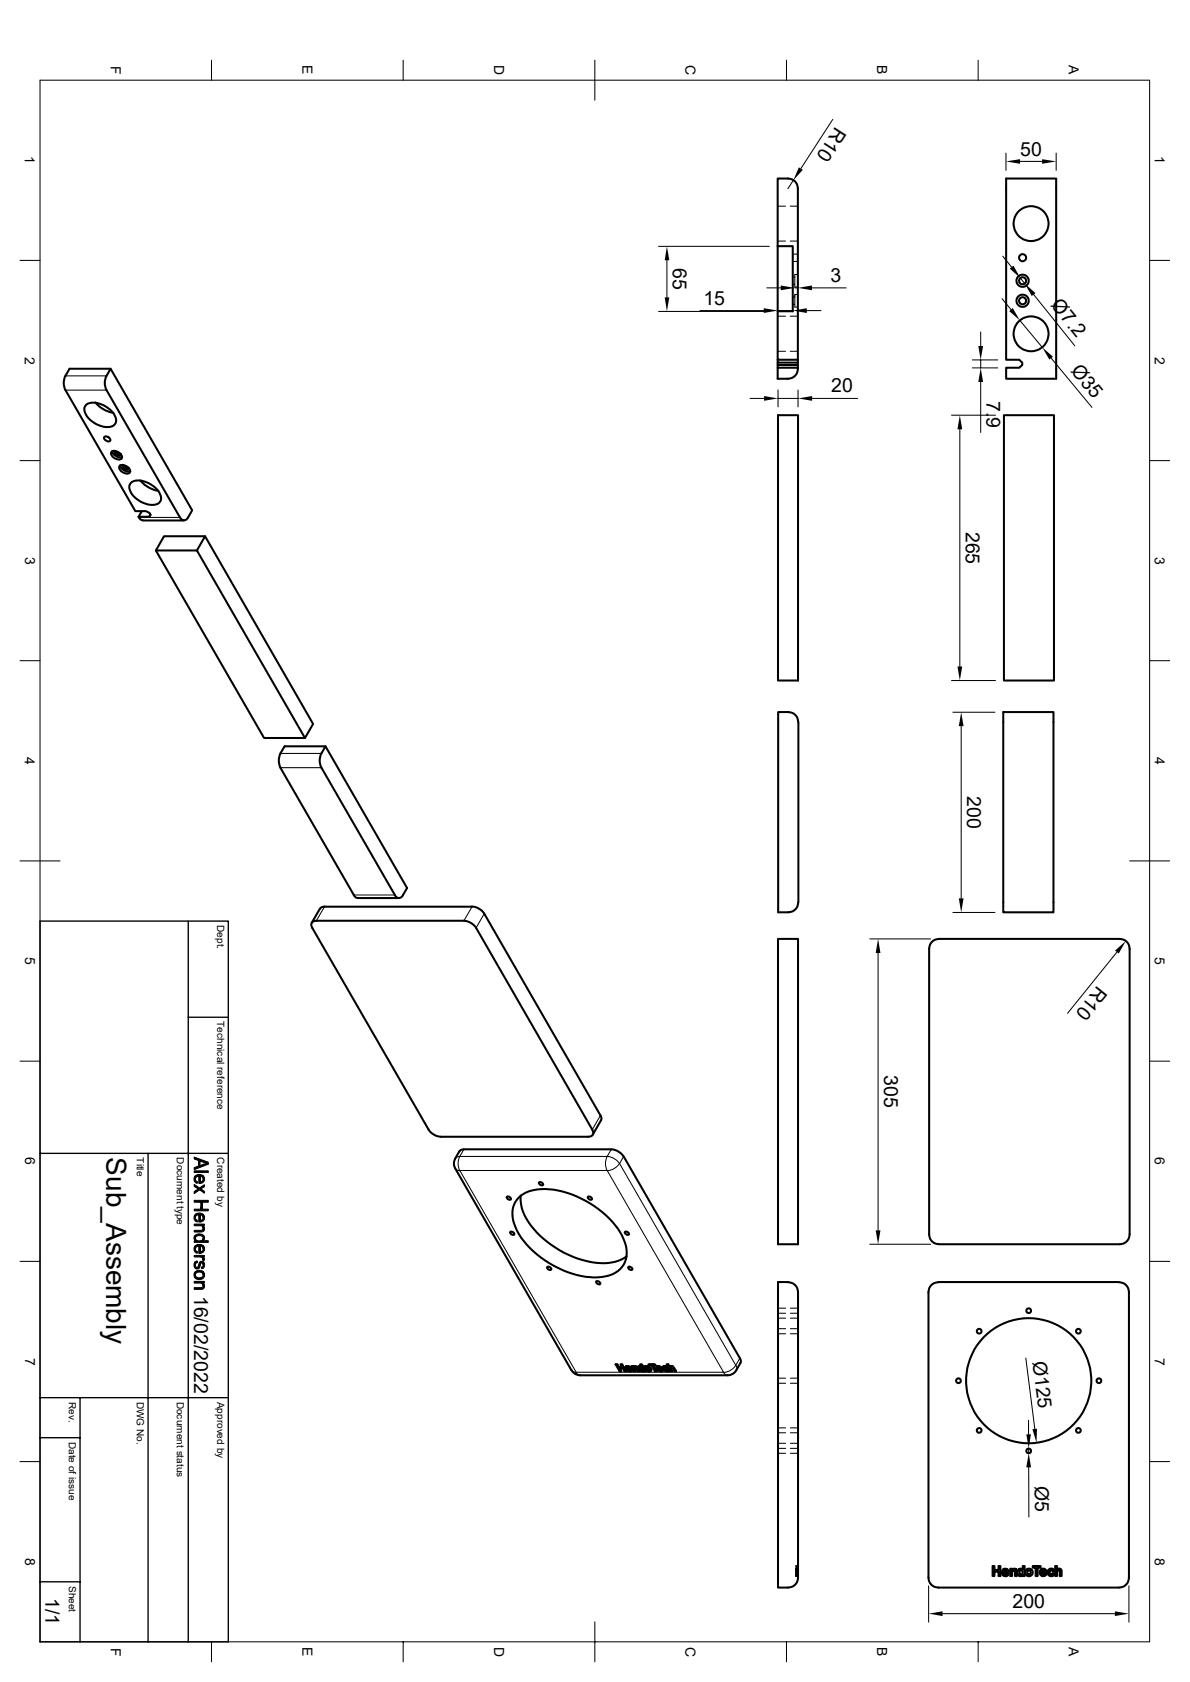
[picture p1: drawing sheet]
<svg xmlns="http://www.w3.org/2000/svg" width="297mm" height="420mm" viewBox="0 0 297 420" stroke-linecap="round" stroke-linejoin="round" font-family="sans-serif">
<g fill="none" stroke="#000" stroke-width=".51">
<path d="M251.1 44.6h12.5v50h-12.5v-2.8h3.3l.7-.7v-.5l-.7-.8h-3.3zM194.1 61.5v-16.9h2.5a2.46 2.46 0 0 1 2.5 2.5v42.7a5.4 5.4 0 0 1-.7 4.1l-.6 .4-.8 .2-2.9 .1v-2.8h5M194.1 61.5h3.8v16.2h-3.8zM194.1 77.7v12.1h5M27.6 92.1h-10.2l-1.1 1.8a3.9 3.9 0 0 0 0 3.5l17.5 30.2h2.6l.9 .5 .3 .5-.3 .4h-2.7l.5 .8 .6 .1M27.6 92.1l20.4 35.3-1.1 1.8a1.08 1.08 0 0 1-1 .7 1.08 1.08 0 0 1-1-.7l-18.3-31.8a3.9 3.9 0 0 1 0-3.5zM194.1 89.8v.8h5M194.1 90.6v.5M199.1 91.1h-5v.7M21.5 101.1a4.4 4.4 0 0 1 5 .5 4.2 4.2 0 0 1 2.5 3.8 2.46 2.46 0 0 1-3.2 1.2 5.8 5.8 0 0 1-4.8-4.4zM23.8 100.5a7.6 7.6 0 0 0 4.5 2.6M26.1 109.1a1.1 1.1 0 0 1 1.4 .9 1.02 1.02 0 0 1-1.5-.8z"/>
<path d="M26.9 109.1l.3 .1M27.9 112.7a1.84 1.84 0 0 1 2.5 1.7 1.83 1.83 0 0 1-2.7-1zM28 112.6a2.09 2.09 0 0 0 2.5 1.5M28.7 112.6a.95 .95 0 0 0 .4 1 .95 .95 0 0 0 1 0l.1-.2M28.8 112.6a1.35 1.35 0 0 0 1.3 .8M29.9 116.2a1.84 1.84 0 0 1 2.5 1.7 1.83 1.83 0 0 1-2.6-1zM30 116.2a2.09 2.09 0 0 0 2.5 1.4M30.7 116.1a.95 .95 0 0 0 .4 1 .95 .95 0 0 0 1.1 0v-.1M30.8 116.1a1.35 1.35 0 0 0 1.4 .8M35 120a7.6 7.6 0 0 0 4.5 2.6M194.2 103.7h5v66.2h-5zM250.6 103.7h12.5v66.2h-12.5z"/>
<path d="M32.7 120.6a4.4 4.4 0 0 1 5.1 .4 4.2 4.2 0 0 1 2.4 3.8 2.46 2.46 0 0 1-3.2 1.2 5.8 5.8 0 0 1-4.7-4.4zM35.4 127.6l-.8 1.4M35.7 130h10.2M37.5 128.5l-.2 .5M38.9 137.5h10.2M51.2 133.9l26.9 46.9-2 3.5-27-46.8zM51.2 133.9h-10.3l-2 3.6 27 46.8h10.2M194.2 177.8h2.5a2.53 2.53 0 0 1 2.6 2.5l-.1 45a2.46 2.46 0 0 1-2.5 2.5h-2.5zM250.4 177.8h12.5v50h-12.5zM70 191.7l18.4 32 .4 .4 .5 .1h10.3M70 188.1a3.9 3.9 0 0 0 0 3.6M81.2 186.4l20.4 35.3-1 1.8a1.08 1.08 0 0 1-1 .7 1.08 1.08 0 0 1-1-.7l-18.4-31.8a3.9 3.9 0 0 1 0-3.6l1-1.7h-10.2l-1 1.7"/>
<path d="M77.9 230.3l1.1-.4h36.8a4.1 4.1 0 0 1 3 1.8l29 50.4a1.09 1.09 0 0 1 .1 1.2 1.09 1.09 0 0 1-1.1 .5h-36.8a4.1 4.1 0 0 1-3-1.7l-29.1-50.4-.2-.8zM81 226.4h36.8a4.1 4.1 0 0 1 3.1 1.7l29.1 50.6 .1 .5-.1 .5M81 226.4l-1 .3-2.2 3.7M194.2 234.4h5v76.3h-5zM232.6 235.2l.7-.5 1.1-.3h45a2.46 2.46 0 0 1 2.5 2.5v71.3a2.46 2.46 0 0 1-2.5 2.5h-45a2.46 2.46 0 0 1-2.5-2.5v-71.3l.3-1.1zM150 279.8l-2 3.5M114.6 287.5l.5-.4 .7-.1h36.8a4.1 4.1 0 0 1 3 1.8M114.6 287.5l-1 1.8M126.6 298.8a.62 .62 0 0 1 .6 .1 .62 .62 0 0 1 .2 .7 .62 .62 0 0 1-.6-.2 .62 .62 0 0 1-.2-.6zM129.5 299a10.5 10.5 0 0 1 8.7-1.9 24.7 24.7 0 0 1 17.1 11.5 6.9 6.9 0 0 1-.5 8.3 10.5 10.5 0 0 1-8.7 1.9 24.7 24.7 0 0 1-17.1-11.5 6.9 6.9 0 0 1 .5-8.3zM130 298.5a11.2 11.2 0 0 0 3.3 8.4 24.2 24.2 0 0 0 18.3 8.5l2.7-.6 2.1-1.1M134.6 295.2a.62 .62 0 0 1 .7 .1 .62 .62 0 0 1 .2 .7 .62 .62 0 0 1-.7-.2 .62 .62 0 0 1-.2-.6z"/>
<path d="M146.8 298.8a.62 .62 0 0 1 .7 .1 .62 .62 0 0 1 .2 .7 .62 .62 0 0 1-.7-.2 .62 .62 0 0 1-.2-.6zM155.7 288.8l29.1 50.5 .1 .5-.1 .6a5.2 5.2 0 0 1-1.9 2.7l-1.3 .3h-36.8l-.8-.2-.8-.4-.5-.7-29.1-50.3-.3-1.3 .3-1.2M127.3 307.6a.61 .61 0 0 1 .7 .1 .61 .61 0 0 1 .3 .6l-.6-.1zM136.7 316.3a.62 .62 0 0 1 .6 .1 .62 .62 0 0 1 .2 .7 .62 .62 0 0 1-.7-.1 .62 .62 0 0 1-.1-.7zM148.8 320a.61 .61 0 0 1 .7 0 .61 .61 0 0 1 .2 .7l-.6-.1zM156 307.6a.62 .62 0 0 1 .7 .1 .62 .62 0 0 1 .2 .6 .62 .62 0 0 1-.7-.1 .62 .62 0 0 1-.2-.6zM156.8 316.4a.61 .61 0 0 1 .7 0 .61 .61 0 0 1 .2 .7l-.6-.1zM196.7 320.1h-2.5v76.3h2.5a2.46 2.46 0 0 0 2.5-2.5v-71.2a2.46 2.46 0 0 0-2.5-2.5M234.2 320.1h45.1M234.2 320.2a2.46 2.46 0 0 0-2.5 2.5v71.2a2.46 2.46 0 0 0 2.5 2.5h45.1a2.46 2.46 0 0 0 2.5-2.5v-71.2a2.46 2.46 0 0 0-2.5-2.5M154.1 340.7l.8 1.4M154.6 341.6l.5 .8h-.5"/>
<path d="M154.8 341.3l-.2 .3h.8M154.9 342.1h.1M155.2 340.7l.2 .3-.2 .3h-.8l-.3-.6h-.5l1 1.7 .3-.3M155.2 341.3l-.3-.6h.3l1.1 1.7h-.4l.1-.3-.4-.8-.2 .3 .5 .8M155.3 341.3h.3M156.2 341.8l.4 .4M156.3 341.1l.1 .3M156.5 341.5l-.1-.1-.2 .4M156.6 342.2l.7 .2M156.6 341.7l.1 .1M156.7 341.4h.2M156.7 341.1l-.2 .4"/>
<path d="M156.7 341.4l-.2 .3h.6M156.7 341.9a.32 .32 0 0 0 .3 .3 .32 .32 0 0 0 .3-.2l.4 .1M156.8 341.7l-.1 .2h.9l-.8-.7a.42 .42 0 0 0-.6 0 .42 .42 0 0 0 0 .6M156.8 342l-.2 .2M156.8 341.2l-.1 .2M156.9 341.4l.2 .3M157 341.2l-.1 .2M157.2 341.5h.2M157.3 341.4l-.2 .3M157.3 342.1h.2M157.4 342l-.1 .1M157.6 342.3l-.3 .1"/>
<path d="M157.7 342.1l-.1 .2M157.7 342.1l-.4 .3M157.7 342.2l-.1 .1M158 341.3l.2-.2 .6 .1 .8 1.2h-.4l.2-.3M158 341.3l.2 .3M158.1 341.2l-.1 .1-.1-.2h-.4l.7 1.3M158.4 341.4l-.2 .1 .5 .9h-.5l.3-.3M158.4 341.4h.1M158.4 341.1l-.2 .3M158.5 341.1l-.1 .3M158.5 341.4l.2 .1M158.7 341.5l.5 .9"/>
<path d="M158.7 341.2l-.2 .2M158.8 341.2l-.1 .3M159.4 341.8l.5 .5M159.4 341.8l-.1-.1a.46 .46 0 0 1 .2-.6 .46 .46 0 0 1 .6 .2l-.3-.6h.4l1 1.7h-.4l.2-.3M159.5 341.1l.1 .3M159.7 341.6l-.1-.2-.2 .4M159.9 341.4l.2 .1M159.9 341.2l-.2 .3M159.9 342.3l.5 .1M159.9 341.4a.5 .5 0 0 0 .4 .7h.2M160 341.2l-.1 .2M160 342l-.1 .3"/>
<path d="M160.1 341.5l.3 .3M160.3 341l.1 .1M160.4 341l-.3 .3M160.4 341.8l.1 .3M160.5 341.2l-.1-.1-.3 .4M160.5 342.1h.1M160.6 342.4h-.2M160.6 341.4l-.2 .4M160.7 341.6v.1M160.7 342.2l-.1 .2M160.7 341.7l-.2 .4M160.8 342l-.4 .4"/>
<path d="M160.9 342l-.3 .4M160.9 341.4l.1 .4M160.9 341.4a.97 .97 0 0 1 1.6 .4 .42 .42 0 0 1 0 .4 .42 .42 0 0 1-.4 .2M160.9 341.9l-.2 .3 .1 .2M161 341.8l.2 .3M161 341.2l-.1 .2M161.1 341.2l.1 .2M161.2 341.4l.1 .2M161.2 341.4l-.2 .4M161.2 342.1l.5 .2M161.4 341.8l-.2 .3M161.5 341.4a.42 .42 0 0 0-.1 .5 .42 .42 0 0 0 .4 .2h.3"/>
<path d="M161.5 341.4l.3 .1M161.5 341.1l-.2 .4M161.6 341.1l-.1 .3M161.7 342.3l.4 .1M161.8 341.5l.3 .3M161.8 342.1l-.1 .2M161.9 341.2l-.1 .3M162.1 341.8v.3M162.1 342.1h.2M162.2 340.7l-.2 .3h.6M162.2 341.5l-.1 .3M162.3 341.6l-.2 .5"/>
<path d="M162.6 342l-.3 .1-.2 .3M162.8 340.7l-.2 .3 .8 1.4 .3-.3M162.9 340.7l.8 1.4M163 341l.9 1.4h-.5M163.2 340.7l-.2 .3h.6l-.2-.3h-1.6l.2 .3M163.7 342.1h.1M163.9 341.8l.4 .4M164 341.1l.1 .3M164.2 341.5l-.1-.1-.2 .4M164.3 341.7l.1 .1M164.3 342.2l.7 .2M164.4 341.3l.2 .1"/>
<path d="M164.4 341.3l-.2 .1 .1 .3h.5M164.4 341.8l.4 .4 .6-.1M164.4 341.1l-.2 .3M164.5 342l-.2 .2M164.5 341.7l-.1 .1h1l-.9-.7a.44 .44 0 0 0-.6 .1 .44 .44 0 0 0 0 .6M164.5 341.1l-.1 .2M164.6 341.4l.2 .3M164.8 341.2l-.2 .2M164.9 341.5h.2M165 341.4l-.2 .3M165.1 342.1h.1M165.1 342l-.1 .1"/>
<path d="M165.4 342.3l-.4 .1M165.4 342.1v.2M165.4 342.1h-.2l-.2 .3M165.4 342.2v.1M165.5 341.8l.5 .5M165.6 341.1l.1 .3M165.8 341.5l-.1-.1-.2 .4M166 342.3l.6 .1M166 341.4h.2M166 341.1l-.2 .4M166 341.4a.39 .39 0 0 0-.1 .4 .39 .39 0 0 0 .4 .3l.7-.1v.3l-.4 .1M166.2 341.1l-.2 .3"/>
<path d="M166.2 342l-.2 .3M166.2 341.4l.2 .1M166.3 341.2l-.1 .2M166.5 341.3l-.1 .2h.4l-.6-.3a.52 .52 0 0 0-.8 .2l.1 .4M166.7 342.1h.1M166.7 341.9l-.1 .2M167 342.1h-.2l-.2 .3M167.2 341.2l.1 .4M167.3 341.4l.2-.3-.2 .3M167.5 341.3l.2 .1M167.5 341.3l-.2 .2 .5 .9h-.4l.2-.3M167.6 341.1l-.1 .2"/>
<path d="M167.7 341.4l.1 .1M167.8 341.5l.6 .9M167.8 341.2l-.1 .2M167.9 341.2l-.1 .3M168.5 342.1l-.1 .3h.3l-.8-1.2-.4-.1-.4 .2-.3-.6h-.4l1 1.7M247.7 391h.5v1h1v-1h.5v2.5h-.5v-1.1h-1v1.1h-.5zM250.4 391.9l.4-.2a.84 .84 0 0 1 1 1.1h-1.2a.35 .35 0 0 0 .2 .4 .35 .35 0 0 0 .4-.3l.5 .1a.9 .9 0 0 1-1.3 .4 .9 .9 0 0 1-.1-1.4zM250.7 392.2a.38 .38 0 0 1 .4-.1 .38 .38 0 0 1 .2 .4h-.7zM252.1 391.7h.5v.3l.6-.3a.55 .55 0 0 1 .6 .7v1.1h-.5v-1.3a.39 .39 0 0 0-.5-.1 .39 .39 0 0 0-.2 .5v.9h-.5zM254.2 391.9l.5-.2 .6 .2v-.9h.4v2.5h-.4v-.2l-.7 .3-.5-.4-.1-.7zM254.6 392.2a.52 .52 0 0 1 .7 .3 .52 .52 0 0 1-.5 .7 .69 .69 0 0 1-.2-1zM256.5 392.2l.2-.1a.55 .55 0 0 1 .6 .5 .55 .55 0 0 1-.5 .6 .61 .61 0 0 1-.3-1z"/>
<path d="M257.8 391h1.9v.5h-.7v2h-.5v-2h-.7zM259.8 391.9l.5-.2a.81 .81 0 0 1 .9 1.1h-1.2a.37 .37 0 0 0 .3 .4 .37 .37 0 0 0 .4-.3l.5 .1a.92 .92 0 0 1-1.4 .3 .92 .92 0 0 1 0-1.4zM260.2 392.1h.4l.1 .4h-.7zM261.8 391.9l.4-.2a.8 .8 0 0 1 1 .6h-.5a.38 .38 0 0 0-.5-.2 .38 .38 0 0 0-.2 .5 .38 .38 0 0 0 .2 .5 .38 .38 0 0 0 .5-.3l.5 .1-.1 .2a.92 .92 0 0 1-1.4 .2 .92 .92 0 0 1 .1-1.4zM263.4 391h.4v1l.4-.3a.6 .6 0 0 1 .6 .2 .6 .6 0 0 1 .2 .6v1h-.5v-.9a.37 .37 0 0 0-.4-.6 .37 .37 0 0 0-.3 .6v.9h-.4z"/>
<circle cx="257.3" cy="55.8" r="4.4"/>
<circle cx="255.2" cy="70.1" r=".88"/>
<circle cx="255.2" cy="75.1" r=".88"/>
<circle cx="255.2" cy="64.4" r=".88"/>
<circle cx="255.2" cy="70.1" r="1.53"/>
<circle cx="255.2" cy="75.1" r="1.53"/>
<circle cx="257.3" cy="83.4" r="4.4"/>
<circle cx="244.4" cy="332.4" r=".59"/>
<circle cx="256.7" cy="327.3" r=".59"/>
<circle cx="269.2" cy="332.4" r=".59"/>
<circle cx="239.2" cy="344.8" r=".59"/>
<circle cx="244.4" cy="357.2" r=".59"/>
<circle cx="256.8" cy="344.7" r="15.6"/>
<circle cx="269.2" cy="357.2" r=".59"/>
<circle cx="274.3" cy="344.8" r=".59"/>
<circle cx="256.7" cy="362.3" r=".59"/>
<circle cx="256.8" cy="392.6" r=".93"/>
</g>
<g fill="none" stroke="#000" stroke-width=".25">
<path d="M52.8 15v5M100.6 15v5M148.5 15v10M196.3 15v5M244.1 15v5M10 20h276.9v390h-276.9zM207.9 29.8l-8 12.3M251.1 38.2v4.3M263.6 38.2v4.3M194.1 51.5h1.9M197.2 51.5h1.9M198 45l-1.4 2.1"/>
<path d="M254.6 40.3h5.5M5 65h5M164.4 61.5h27.6M164.4 77.8h27.6M166.5 65v9.3M174.7 77.6h15.9M191.4 71.9h3.5M194.1 60.2h1.9M194.1 79h1.9M194.1 75.5v.1M194.1 77.6h3.8M197.2 60.2h1.9"/>
<path d="M197.2 79h1.9M197.9 75.5v.1M197.9 69.2h.5M197.9 71h.5M197.9 74.2h.5M197.9 76h.5M197.9 63.5h1.2M197.9 65.3h1.2M198.4 73.8v.2M198.4 71.9h.7M199.1 68.5h-.7v3.2h.7M199.1 73.5h-.7v3.2h.7"/>
<path d="M199.1 73.8v.2M201.4 77.6h3.5M202.6 71.9h8.6M250.1 74.6l2.2 2.7M250.3 64l2.2 2.7M254.7 69.4l1.1 1.4M258 73.5l10.3 12.9M286.9 65h5M16.3 97.4h10.3M16.3 93.9h10.3M187.2 99.5h3.5M194.1 87.7h1.9"/>
<path d="M194.2 97.4v4.2M194.2 99.5h5M197.2 87.7h1.9M199.2 97.4v4.2M202.7 99.5h11.3M242.7 89.9h6.3M242.7 91.9h6.3M244.8 82.9v3.5M244.8 89.9v2M244.8 95.4v12.6M254.6 80l5.5 6.7M262.4 89.5l10.1 12.2"/>
<path d="M5 115h5M237.5 103.7h11M239.6 107.2v59.2M286.9 115h5M34.7 129.2h10.2M5 165h5M237.5 169.9h11M237.8 177.8h10.5M286.9 165h5M70 188.1h10.2M70 191.7h10.2M239.9 181.3v43"/>
<path d="M5 215h10M281.9 215h10M81 226.4l-2 3.5M88.3 223.5h10.3M117.8 226.4l-2 3.5M120.9 228.1l-2.1 3.6M217.1 234.4h15.2M219.2 238v69.2M237.8 227.8h10.5M278.8 237.7l-12.4 15.3M5 265h5M149.9 278.5l-2.1 3.6"/>
<path d="M286.9 265h5M114.8 292.3h36.8l29 50.3h-36.8zM114.8 288.8l-.8 .1-.4 .4M114.8 288.8a3.9 3.9 0 0 0 0 3.5l-.8-.2-.4-.3M114.8 288.8h36.8M115.8 287l-1 1.8M151.6 288.8a3.9 3.9 0 0 0 0 3.5 4.1 4.1 0 0 0 3-1.8M151.6 288.8a4.1 4.1 0 0 1 3 1.7M152.6 287l-1 1.8M154.6 290.5l29 50.4M155.7 288.8l-1.1 1.7M5 315h5"/>
<path d="M217.1 310.7h15.2M286.9 315h5M184.7 339.1l-1.1 1.8M194.2 326.6h1.9M194.2 327.9h1.9M194.2 329.1h1.9M194.2 331.8h1.9M194.2 333h1.9M197.3 326.6h1.9M197.3 327.9h1.9M197.3 329.1h1.9M197.3 331.8h1.9"/>
<path d="M197.3 333h1.9M256 339.1l2.3 17.7M142.7 342.1l.2 .3a1.82 1.82 0 0 1 1.5 .9l.4 .1M159 341.4l-.2 .4M168.1 341.4l-.1 .3M183.6 340.9a4.1 4.1 0 0 1-3 1.8l.5 .5 .5 .2M183.6 340.9l.3 .7-.1 .5M194.2 356.5h1.9M194.2 357.8h1.9M194.2 344.1h1.9M194.2 345.4h1.9M197.3 356.5h1.9"/>
<path d="M197.3 357.8h1.9M197.3 344.1h1.9M197.3 345.4h1.9M256.7 354.6v3.5M5 365h5M194.2 361.7h1.9M194.2 362.9h1.9M194.2 360.4h1.9M197.3 361.7h1.9M197.3 362.9h1.9M197.3 360.4h1.9M256.8 366.4v12.4"/>
<path d="M256.8 361.7v1.2M286.9 365h5M198.7 393.5l.5 .1h-.5M198.7 391h.5h-.5v2.5M198.7 392.2h.5M198.7 392.5h.5M198.7 392h.5M198.7 393h.5M198.7 392.9h.5M198.7 393.4h.5M198.7 393.3h.5M198.7 392.6h.5"/>
<path d="M198.7 391.7h.5M198.7 393.1h.5M198.7 393.2h.5M198.7 391.9h.5M198.7 392.1h.5M198.7 391.8h.5M198.7 392.3h.5M198.7 392.8h.5M198.7 391.5h.5M198.7 393.5h.5M198.7 392.8h.5zM198.7 393.5h.5z"/>
<path d="M198.7 391.5h.5zM198.7 391.7h.5zM198.7 392h.5zM198.7 392.4h.5zM231.8 396v9M281.8 396v9M52.8 410v5M100.6 410v5M148.5 405v10M196.3 410v5M235.2 402.9h43.1M244.1 410v5"/>
</g>
<path d="M10 230h47v180h-47zM47 230v180M47 254h10M10 288h47M37 288v122M10 359h10M10 349h47M20 349v61M10 395h10" fill="none" stroke="#000" stroke-width=".34"/>
<g fill="#000" stroke="#000" stroke-width=".25">
<path d="M48.5 292.4h3.5v.4h-3.5z" fill-rule="evenodd"/>
<path d="M48.7 293.6l.1 1.1 .5 .4-.1 .4a1.13 1.13 0 0 1-.5-1.9z" fill-rule="evenodd"/>
<path d="M48.5 295.7l1.3 .9-.3 .3-1-.7z" fill-rule="evenodd"/>
<path d="M48.8 293.6l.6-.3h.8l.5 .3v.8l-.1-.4-.6-.3v1.8h-.4v-1.8l-.5 .1-.3 .6z" fill-rule="evenodd"/>
<path d="M48.5 297.5l2.5-1.7v.5l-2.5 1.7z" fill-rule="evenodd"/>
<path d="M49.8 297.1l.3-.3 .3 .2 .6 .5v.4z" fill-rule="evenodd"/>
<path d="M50 293.7l.1 1.4 .4-.2 .2-.3v-1a1.09 1.09 0 0 1 .3 1.2 1.09 1.09 0 0 1-1 .7z" fill-rule="evenodd"/>
<path d="M48.5 288.9l3.5 1.3v.5l-2.1-.8-.4 1.3v-1.4l-1-.4z" fill-rule="evenodd"/>
<path d="M49.9 289.9v1.1l1.6-.6 .5 .3-3.5 1.4v-.6l1-.3z" fill-rule="evenodd"/>
<path d="M48.6 308.6l.2-.2v1.4l-.4-.5z" fill-rule="evenodd"/>
<path d="M48.7 303.2l.1 1.1 .5 .4-.1 .4a1.13 1.13 0 0 1-.5-1.9z" fill-rule="evenodd"/>
<path d="M48.6 311.2l.2-.2v1l.5 .5-.1 .4a1.15 1.15 0 0 1-.6-1.7z" fill-rule="evenodd"/>
<path d="M48.7 315l.5-.1 .1 .4-.4 .2-.1 .4z" fill-rule="evenodd"/>
<path d="M50.6 306l.1 .7z" fill-rule="evenodd"/>
<path d="M48.8 303.1l1.2-.2 .7 .3v.8l-.2-.5-.5-.1v1.7h-.4v-1.8l-.5 .2-.3 .6z" fill-rule="evenodd"/>
<path d="M48.8 311l.6-.3 .8 .1 .5 .2v.9l-.2-.6-.5-.1v1.8h-.4v-1.8l-.6 .2-.2 .5z" fill-rule="evenodd"/>
<path d="M48.7 315l.1 .9a.43 .43 0 0 0 .4 .5 .43 .43 0 0 0 .4-.6 .75 .75 0 0 1 .3-.7 .75 .75 0 0 1 .8-.1v.8v-.2a.38 .38 0 0 0-.5-.2 .38 .38 0 0 0-.2 .5 .83 .83 0 0 1-.9 1 .83 .83 0 0 1-.7-1.2z" fill-rule="evenodd"/>
<path d="M48.8 317.5l.8-.3 .7 .1 .4 .2v.8a1.02 1.02 0 0 0-1-.7 1.02 1.02 0 0 0-.9 .7z" fill-rule="evenodd"/>
<path d="M48.5 305.6h2.5v.4h-.4v.5l-.4-.4h-1.7z" fill-rule="evenodd"/>
<path d="M48.5 313.5h2.5v.3h-.4v.5l-.4-.4h-1.7z" fill-rule="evenodd"/>
<path d="M50 303.4l.1 1.3 .4-.1 .2-.4v-1a1.09 1.09 0 0 1 .3 1.3 1.09 1.09 0 0 1-1 .6z" fill-rule="evenodd"/>
<path d="M48.5 307.2l2-.1 .2-1a.87 .87 0 0 1 .3 1 .87 .87 0 0 1-1 .5h-1.5z" fill-rule="evenodd"/>
<path d="M48.8 308.4l.7-.3a1.09 1.09 0 0 1 1.2 .3 1.09 1.09 0 0 1 .1 1.3l-.1 .1v-.6a1.05 1.05 0 0 0-1-.7 1.05 1.05 0 0 0-.9 .7z" fill-rule="evenodd"/>
<path d="M50 311.1v1.4l.5-.1 .2-.4v-1a1.13 1.13 0 0 1 .3 1.3 1.13 1.13 0 0 1-1 .7z" fill-rule="evenodd"/>
<path d="M50.6 313.8l.5 .4-.2 .6-.4-.2z" fill-rule="evenodd"/>
<path d="M50.7 315a.98 .98 0 0 1 .4 1 .98 .98 0 0 1-.8 .8v-.4l.4-.4z" fill-rule="evenodd"/>
<path d="M48.7 317.6l.1 .7a1.02 1.02 0 0 0 .9 .8 1.02 1.02 0 0 0 1-.8v-.8a1.28 1.28 0 0 1-.6 2 1.28 1.28 0 0 1-1.7-1.2z" fill-rule="evenodd"/>
<path d="M48.5 301.9h1.6l.4-1.7v1.7h1.5v.4h-3.5z" fill-rule="evenodd"/>
<path d="M48.5 299.7h3.5v.5h-1.5l-.4 1.7v-1.7h-1.6z" fill-rule="evenodd"/>
<path d="M48.8 309.4a1.09 1.09 0 0 0 1.9-.2v.6h1.3v.4h-3.5v-.4h.3z" fill-rule="evenodd"/>
<path d="M50.6 320.3l.1 .7z" fill-rule="evenodd"/>
<path d="M48.5 320h2.5v.3h-.4v.5l-.6-.4h-1.5z" fill-rule="evenodd"/>
<path d="M48.5 321.5l2-.1 .2-1a.87 .87 0 0 1 .3 1 .87 .87 0 0 1-1 .5h-1.5z" fill-rule="evenodd"/>
</g>
<g fill="#000">
<path d="M251.1 40.3l3.5-.5v1.1zM260.1 39.8l3.5 .5-3.5 .6zM199.4 41.8l1 .6-2.4 2.6zM166.5 61.5l.5 3.5h-1.1zM165.9 74.3h1.1l-.5 3.5zM190.6 77l3.5 .6-3.5 .5zM194.9 71.3l3.5 .6-3.5 .6zM197.9 77.6l3.5-.6v1.1zM199.1 71.9l3.5-.6v1.2zM251.9 77.7l.9-.8 1.8 3.1zM252 67.1l.9-.8 1.8 3.1zM255.8 70.8l2.6 2.4-.9 .7z"/>
<path d="M190.7 98.9l3.5 .6-3.5 .6zM199.2 99.5l3.5-.6v1.2zM244.2 86.4h1.2l-.6 3.5zM244.8 91.9l.6 3.5h-1.2zM260.1 86.7l2.7 2.4-.9 .7zM239.6 103.7l.6 3.5h-1.2zM239 166.4h1.2l-.6 3.5zM239.9 177.8l.6 3.5h-1.2zM219.2 234.4l.6 3.6h-1.2zM239.3 224.3h1.2l-.6 3.5zM278.3 237.4l2.7-2.4-1.8 3.1zM218.6 307.2h1.2l-.6 3.5z"/>
<path d="M256.2 358.1h1.1l-.5 3.6zM257.7 356.9l1.1-.2-.1 3.6zM256.8 362.9l.5 3.5h-1.1zM231.8 402.9l3.4-.6v1.2zM278.3 402.3l3.5 .6-3.5 .6z"/>
</g>
<text font-size="7" x="26.5" y="289" transform="rotate(90 26.5 289)">Sub_Assembly</text>
<g font-size="4.9">
<text x="208.5" y="31.4" transform="rotate(123 208.5 31.4)">R10</text>
<text x="254.6" y="38.9">50</text>
<text x="167.9" y="66.9" transform="rotate(90 167.9 66.9)">65</text>
<text x="207.3" y="70.4">3</text>
<text x="175.6" y="76.1">15</text>
<text x="262.1" y="76.2" transform="rotate(51 262.1 76.2)">Ø7.2</text>
<text x="267.1" y="92.7" transform="rotate(50 267.1 92.7)">Ø35</text>
<text x="207.4" y="98">20</text>
<text x="246.3" y="100" transform="rotate(90 246.3 100)">7.9</text>
<text x="241" y="132.8" transform="rotate(90 241 132.8)">265</text>
<text x="241.4" y="198.8" transform="rotate(90 241.4 198.8)">200</text>
<text x="273.9" y="246" transform="rotate(129 273.9 246)">R10</text>
<text x="220.6" y="268.5" transform="rotate(90 220.6 268.5)">305</text>
<text x="48.5" y="323.5" transform="rotate(90 48.5 323.5)">16/02/2022</text>
<text x="257.7" y="340.1" transform="rotate(83 257.7 340.1)">Ø125</text>
<text x="258.3" y="371.1" transform="rotate(90 258.3 371.1)">Ø5</text>
<text x="11.3" y="399.1" transform="rotate(90 11.3 399.1)">1/1</text>
<text x="252.7" y="401.5">200</text>
</g>
<g font-size="3.5">
<text x="27.6" y="16.4" transform="rotate(90 27.6 16.4)">F</text>
<text x="75.5" y="16.3" transform="rotate(90 75.5 16.3)">E</text>
<text x="123.3" y="16.3" transform="rotate(90 123.3 16.3)">D</text>
<text x="171.1" y="16.3" transform="rotate(90 171.1 16.3)">C</text>
<text x="218.9" y="16.3" transform="rotate(90 218.9 16.3)">B</text>
<text x="266.8" y="16.3" transform="rotate(90 266.8 16.3)">A</text>
<text x="6.2" y="39" transform="rotate(90 6.2 39)">1</text>
<text x="288.2" y="39" transform="rotate(90 288.2 39)">1</text>
<text x="6.2" y="89" transform="rotate(90 6.2 89)">2</text>
<text x="288.2" y="89" transform="rotate(90 288.2 89)">2</text>
<text x="6.3" y="139" transform="rotate(90 6.3 139)">3</text>
<text x="288.2" y="139" transform="rotate(90 288.2 139)">3</text>
<text x="6.2" y="189" transform="rotate(90 6.2 189)">4</text>
<text x="288.2" y="189" transform="rotate(90 288.2 189)">4</text>
<text x="6.3" y="239" transform="rotate(90 6.3 239)">5</text>
<text x="288.2" y="239" transform="rotate(90 288.2 239)">5</text>
<text x="6.3" y="289" transform="rotate(90 6.3 289)">6</text>
<text x="288.2" y="289" transform="rotate(90 288.2 289)">6</text>
<text x="6.3" y="339" transform="rotate(90 6.3 339)">7</text>
<text x="288.2" y="339" transform="rotate(90 288.2 339)">7</text>
<text x="6.3" y="389" transform="rotate(90 6.3 389)">8</text>
<text x="288.2" y="389" transform="rotate(90 288.2 389)">8</text>
<text x="27.6" y="411.4" transform="rotate(90 27.6 411.4)">F</text>
<text x="75.5" y="411.3" transform="rotate(90 75.5 411.3)">E</text>
<text x="123.3" y="411.2" transform="rotate(90 123.3 411.2)">D</text>
<text x="171.1" y="411.2" transform="rotate(90 171.1 411.2)">C</text>
<text x="218.9" y="411.3" transform="rotate(90 218.9 411.3)">B</text>
<text x="266.8" y="411.3" transform="rotate(90 266.8 411.3)">A</text>
</g>
<g font-size="2.5">
<text x="54.2" y="231" transform="rotate(90 54.2 231)">Dept.</text>
<text x="54.2" y="255" transform="rotate(90 54.2 255)">Technical reference</text>
<text x="34.2" y="289" transform="rotate(90 34.2 289)">Title</text>
<text x="44.2" y="289" transform="rotate(90 44.2 289)">Document type</text>
<text x="54.2" y="289" transform="rotate(90 54.2 289)">Created by</text>
<text x="17.2" y="350" transform="rotate(90 17.2 350)">Rev.</text>
<text x="34.2" y="350" transform="rotate(90 34.2 350)">DWG No.</text>
<text x="44.2" y="350" transform="rotate(90 44.2 350)">Document status</text>
<text x="54.2" y="350" transform="rotate(90 54.2 350)">Approved by</text>
<text x="17.2" y="360" transform="rotate(90 17.2 360)">Date of issue</text>
<text x="17.2" y="396" transform="rotate(90 17.2 396)">Sheet</text>
</g>
</svg>
